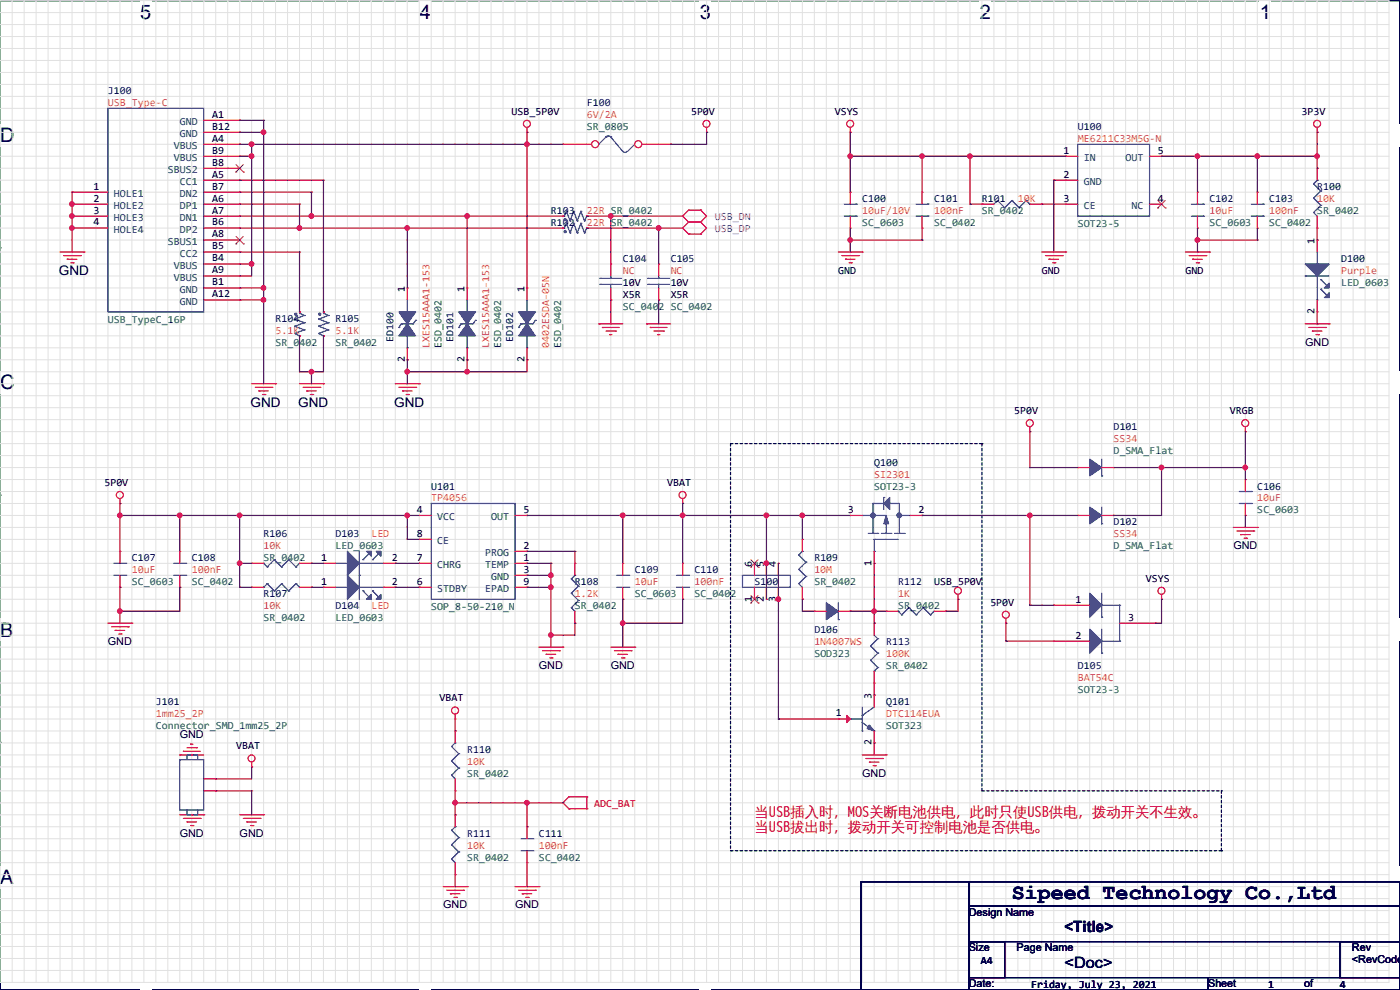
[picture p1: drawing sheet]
<svg xmlns="http://www.w3.org/2000/svg" width="297mm" height="210mm" viewBox="0 0 297 210" stroke-linecap="round" stroke-linejoin="round" font-family="sans-serif">
<path d="M0 .1h297v209.8h-297z" fill="none" stroke="#000" stroke-width=".25"/>
<g fill="#fff">
<path d="M29.7 .1h2.4v4.8h-2.4z"/>
<path d="M29.7 209.9l2.4 .1z"/>
</g>
<path d="M59.4 .1h.1M59.4 209.9h.1" fill="none" stroke="#000" stroke-width=".25"/>
<g fill="#fff">
<path d="M89.1 .1h2.3v4.8h-2.3z"/>
<path d="M89.1 209.9l2.3 .1z"/>
</g>
<path d="M118.8 .1h.1M118.8 209.9h.1" fill="none" stroke="#000" stroke-width=".25"/>
<g fill="#fff">
<path d="M148.5 .1h2.3v4.8h-2.3z"/>
<path d="M148.5 209.9l2.3 .1z"/>
</g>
<path d="M178.2 .1h.1M178.2 209.9h.1" fill="none" stroke="#000" stroke-width=".25"/>
<g fill="#fff">
<path d="M207.9 .1h2.3v4.8h-2.3z"/>
<path d="M207.9 209.9l2.3 .1z"/>
</g>
<path d="M237.6 .1h.1M237.6 209.9h.1" fill="none" stroke="#000" stroke-width=".25"/>
<g fill="#fff">
<path d="M267.3 .1h2.3v4.8h-2.3z"/>
<path d="M267.3 209.9l2.3 .1z"/>
<path d="M0 26.3h3.1v4.8h-3.1z"/>
<path d="M297 26.3v4.8z"/>
<path d="M0 78.8h3.1v4.7h-3.1z"/>
<path d="M297 78.8v4.7z"/>
</g>
<path d="M0 52.6h.1M297 52.6h.1" fill="none" stroke="#000" stroke-width=".25"/>
<g fill="#fff">
<path d="M0 131.2h2.9v4.8h-2.9z"/>
<path d="M297 131.2v4.8z"/>
</g>
<path d="M0 105h.1M297 105h.1" fill="none" stroke="#000" stroke-width=".25"/>
<g fill="#fff">
<path d="M0 183.7h2.9v4.7h-2.9z"/>
<path d="M296.9 183.7h.1v4.7h-.1z"/>
</g>
<path d="M0 157.5h.1M297 157.5h.1M182.7 187.1h22.8v22.8h-22.8zM205.5 187.1h91.5v5.1h-91.5zM205.5 192.2h91.5v7.6h-91.5zM205.5 199.8h7.6v7.6h-7.6zM284.3 199.8h12.7v7.6h-12.7zM205.5 207.4h50.8v2.5h-50.8zM256.3 207.4h40.7v2.5h-40.7z" fill="none" stroke="#000" stroke-width=".25"/>
<g fill="none" stroke="#e1e1e1" stroke-width=".21">
<path d="M0 .1h294.7v208.3h-294.7zM0 2.7h294.7M0 5.2h294.7M0 7.7h294.7M0 10.3h294.7M0 12.8h294.7M0 15.4h294.7M0 17.9h294.7M2.6 .1v208.3M5.1 .1v208.3M7.7 .1v208.3M10.2 .1v208.3"/>
<path d="M12.7 .1v208.3M15.3 .1v208.3M17.8 .1v208.3M20.4 .1v208.3M22.9 .1v208.3M25.4 .1v208.3M28 .1v208.3M30.5 .1v208.3M33.1 .1v208.3M35.6 .1v208.3M38.1 .1v208.3M40.7 .1v208.3"/>
<path d="M43.2 .1v208.3M45.8 .1v208.3M48.3 .1v208.3M50.8 .1v208.3M53.4 .1v208.3M55.9 .1v208.3M58.5 .1v208.3M61 .1v208.3M63.5 .1v208.3M66.1 .1v208.3M68.6 .1v208.3M71.2 .1v208.3"/>
<path d="M73.7 .1v208.3M76.2 .1v208.3M78.8 .1v208.3M81.3 .1v208.3M83.9 .1v208.3M86.4 .1v208.3M88.9 .1v208.3M91.5 .1v208.3M94 .1v208.3M96.6 .1v208.3M99.1 .1v208.3M101.6 .1v208.3"/>
<path d="M104.2 .1v208.3M106.7 .1v208.3M109.3 .1v208.3M111.8 .1v208.3M114.3 .1v208.3M116.9 .1v208.3M119.4 .1v208.3M122 .1v208.3M124.5 .1v208.3M127 .1v208.3M129.6 .1v208.3M132.1 .1v208.3"/>
<path d="M134.7 .1v208.3M137.2 .1v208.3M139.7 .1v208.3M142.3 .1v208.3M144.8 .1v208.3M147.4 .1v208.3M149.9 .1v208.3M152.4 .1v208.3M155 .1v208.3M157.5 .1v208.3M160.1 .1v208.3M162.6 .1v208.3"/>
<path d="M165.1 .1v208.3M167.7 .1v208.3M170.2 .1v208.3M172.8 .1v208.3M175.3 .1v208.3M177.8 .1v208.3M180.4 .1v208.3M182.9 .1v208.3M185.5 .1v208.3M188 .1v208.3M190.5 .1v208.3M193.1 .1v208.3"/>
<path d="M195.6 .1v208.3M198.2 .1v208.3M200.7 .1v208.3M203.2 .1v208.3M205.8 .1v208.3M208.3 .1v208.3M210.9 .1v208.3M213.4 .1v208.3M215.9 .1v208.3M218.5 .1v208.3M221 .1v208.3M223.6 .1v208.3"/>
<path d="M226.1 .1v208.3M228.6 .1v208.3M231.2 .1v208.3M233.7 .1v208.3M236.3 .1v208.3M238.8 .1v208.3M241.3 .1v208.3M243.9 .1v208.3M246.4 .1v208.3M249 .1v208.3M251.5 .1v208.3M254 .1v208.3"/>
<path d="M256.6 .1v208.3M259.1 .1v208.3M261.7 .1v208.3M264.2 .1v208.3M266.7 .1v208.3M269.3 .1v208.3M271.8 .1v208.3M274.4 .1v208.3M276.9 .1v208.3M279.4 .1v208.3M282 .1v208.3M284.5 .1v208.3"/>
<path d="M287.1 .1v208.3M289.6 .1v208.3M292.1 .1v208.3M0 20.4h294.7M0 23h294.7M0 25.5h294.7M0 28.1h294.7M0 30.6h294.7M0 33.1h294.7M0 35.7h294.7M0 38.2h294.7M0 40.8h294.7"/>
<path d="M0 43.3h294.7M0 45.8h294.7M0 48.4h294.7M0 50.9h294.7M0 53.5h294.7M0 56h294.7M0 58.5h294.7M0 61.1h294.7M0 63.6h294.7M0 66.2h294.7M0 68.7h294.7M0 71.2h294.7"/>
<path d="M0 73.8h294.7M0 76.3h294.7M0 78.9h294.7M0 81.4h294.7M0 83.9h294.7M0 86.5h294.7M0 89h294.7M0 91.6h294.7M0 94.1h294.7M0 96.6h294.7M0 99.2h294.7M0 101.7h294.7"/>
<path d="M0 104.3h294.7M0 106.8h294.7M0 109.3h294.7M0 111.9h294.7M0 114.4h294.7M0 117h294.7M0 119.5h294.7M0 122h294.7M0 124.6h294.7M0 127.1h294.7M0 129.7h294.7M0 132.2h294.7"/>
<path d="M0 134.7h294.7M0 137.3h294.7M0 139.8h294.7M0 142.4h294.7M0 144.9h294.7M0 147.4h294.7M0 150h294.7M0 152.5h294.7M0 155.1h294.7M0 157.6h294.7M0 160.1h294.7M0 162.7h294.7"/>
<path d="M0 165.2h294.7M0 167.8h294.7M0 170.3h294.7M0 172.8h294.7M0 175.4h294.7M0 177.9h294.7M0 180.5h294.7M0 183h294.7M0 185.5h294.7M0 188.1h294.7M0 190.6h294.7M0 193.2h294.7"/>
<path d="M0 195.7h294.7M0 198.2h294.7M0 200.8h294.7M0 203.3h294.7M0 205.9h294.7"/>
</g>
<path d="M155 94.1h.1M155 94.1v86.4M208.3 94.1h.1M208.3 94.1h-53.3M208.3 167.8v-73.7M208.3 167.8h50.8M259.1 167.8v12.7M259.1 167.8h.1M155 180.5h.1M155 180.5h104.1M259.1 180.5h.1" fill="none" stroke="#000" stroke-width=".25" stroke-dasharray=".5 .5"/>
<g fill="none" stroke="#f00" stroke-width=".25">
<path d="M43.2 25.5h7.6M43.2 28.1h7.6M43.2 30.6h7.6M43.2 33.1h7.6M43.2 35.7h7.6M43.2 38.2h7.6M50.8 25.5h.1M50.8 28.1h.1M50.8 30.6h.1M50.8 33.1h.1M50.8 35.7h.1M50.8 38.2h.1"/>
<path d="M111.8 28.1h.1M111.8 27.1v1M149.9 28.1h.1M149.9 27.1v1M180.4 28.1h.1M180.4 27.1v1M279.4 28.1h.1M279.4 27.1v1M12.7 53.5h5.1M13.5 54.2h3.6M14.3 55h.1M14.3 55h2"/>
<path d="M15 55.8h.5M15.3 40.8h.1M15.3 43.3h.1M15.3 45.8h.1M15.3 48.4h.1M15.3 40.8h7.6M15.3 43.3h7.6M15.3 45.8h7.6M15.3 48.4h7.6M15.5 55.8h.1M17.1 54.2h.1M17.8 53.5h.1"/>
<path d="M43.2 53.5h7.6M43.2 40.8h7.6M43.2 43.3h7.6M43.2 45.8h7.6M43.2 48.4h7.6M43.2 50.9h7.6M43.2 56h7.6M43.2 58.5h7.6M50.8 40.8h.1M50.8 43.3h.1M50.8 45.8h.1M50.8 48.4h.1"/>
<path d="M50.8 50.9h.1M50.8 53.5h.1M50.8 56h.1M50.8 58.5h.1M146.1 47.1h.1M146.1 44.6h.1M146.1 49.7h.1M146.1 44.6l-1.3 1.2 1.3 1.3M146.1 47.1h2.5M146.1 44.6h2.5M146.1 47.1l-1.3 1.3 1.3 1.3M146.1 49.7h2.5"/>
<path d="M148.6 44.6h.1M148.6 47.1h.1M148.6 49.7h.1M148.6 44.6l1.3 1.2-1.3 1.3M148.6 47.1l1.3 1.3-1.3 1.3M177.8 53.5h5.1M178.6 54.2h3.6M179.4 55h.1M179.4 55h2M180.1 55.8h.5M180.6 55.8h.1M182.2 54.2h.1"/>
<path d="M182.9 53.5h.1M221 53.5h5.1M221.8 54.2h3.5M222.5 55h.1M222.5 55h2.1M223.3 55.8h.5M223.8 55.8h.1M225.3 54.2h.1M226.1 53.5h.1M251.5 53.5h5.1M252.3 54.2h3.5M253 55h.1"/>
<path d="M253 55h2.1M253.8 55.8h.5M254.3 55.8h.1M255.8 54.2h.1M256.6 53.5h.1M43.2 61.1h7.6M43.2 63.6h7.6M50.8 61.1h.1M50.8 63.6h.1M127 68.7h.1M127 68.7h5.1M127.8 69.5h.1"/>
<path d="M127.8 69.5h3.6M128.6 70.2h2M129.3 71h.1M129.3 71h.5M130.6 70.2h.1M137.2 68.7h.1M137.2 68.7h5.1M138 69.5h.1M138 69.5h3.5M138.7 70.2h2.1M139.5 71h.1M139.5 71h.5"/>
<path d="M140.8 70.2h.1M276.9 68.7h5.1M277.7 69.5h3.5M278.4 70.2h.1M278.4 70.2h2.1M279.2 71h.5M279.7 71h.1M281.2 69.5h.1M282 68.7h.1M53.4 81.4h5.1M54.1 82.2h3.6M54.9 82.9h.1"/>
<path d="M54.9 82.9h2M55.7 83.7h.5M56.2 83.7h.1M57.7 82.2h.1M58.5 81.4h.1M63.5 81.4h5.1M64.3 82.2h3.6M65.1 82.9h.1M65.1 82.9h2M65.8 83.7h.5M66.3 83.7h.1M67.9 82.2h.1"/>
<path d="M68.6 81.4h.1M83.9 81.4h5M84.6 82.2h3.6M85.4 82.9h.1M85.4 82.9h2M86.1 83.7h.6M86.7 83.7h.1M88.2 82.2h.1M88.9 81.4h.1M218.5 91.6h.1M218.5 90.6v1M264.2 91.6h.1"/>
<path d="M264.2 90.6v1M25.4 106.8h.1M25.4 105.8v1M144.8 106.8h.1M144.8 105.8v1M261.7 111.9h5M262.4 112.6h3.6M263.2 113.4h.1M263.2 113.4h2M263.9 114.2h.6M264.5 114.2h.1M266 112.6h.1"/>
<path d="M266.7 111.9h.1M22.9 132.2h5.1M23.7 133h3.5M24.4 133.7h.1M24.4 133.7h2.1M25.2 134.5h.5M25.7 134.5h.1M27.2 133h.1M28 132.2h.1M114.3 137.3h5.1M115.1 138h3.6M115.9 138.8h.1"/>
<path d="M115.9 138.8h2M116.6 139.6h.5M117.1 139.6h.1M118.7 138h.1M119.4 137.3h.1M129.6 137.3h5.1M130.3 138h3.6M131.1 138.8h.1M131.1 138.8h2M131.9 139.6h.5M132.4 139.6h.1M133.9 138h.1"/>
<path d="M134.7 137.3h.1M185.5 132.2h.1M185.5 132.2v2.5M203.2 127.1h.1M203.2 126.1v1M213.4 132.2h.1M213.4 131.2v1M246.4 127.1h.1M246.4 126.1v1M38.9 159.4h.1M38.9 159.4h3.6M39.7 158.6h2"/>
<path d="M40.4 157.9h.1M40.4 157.9h.5M41.7 158.6h.1M96.6 152.5h.1M96.6 151.5v1M185.5 144.9h.1M185.5 142.4v2.5M38.1 160.1h.1M38.1 160.1h5.1M38.1 172.8h5.1M38.9 173.6h3.6M39.7 174.4h.1"/>
<path d="M39.7 174.4h2M40.4 175.1h.5M40.7 160.1h.1M40.7 172.8h.1M40.9 175.1h.1M42.5 173.6h.1M43.2 172.8h.1M43.2 165.2h2.6M43.2 167.8h2.6M45.8 165.2h.1M45.8 167.8h.1M50.8 172.8h5.1"/>
<path d="M51.6 173.6h3.6M52.4 174.4h.1M52.4 174.4h2M53.1 175.1h.5M53.4 162.7h.1M53.4 161.7v1M53.6 175.1h.1M55.2 173.6h.1M55.9 172.8h.1M120.7 169h.1M120.7 171.6h.1M120.7 169l-1.3 1.3 1.3 1.3"/>
<path d="M120.7 169h3.8M120.7 171.6h3.8M124.5 169h.1M124.5 171.6h.1M124.5 169v2.6M182.9 160.1h5.1M183.7 160.9h3.5M184.4 161.7h.1M184.4 161.7h2.1M185.2 162.4h.5M185.7 162.4h.1M187.2 160.9h.1"/>
<path d="M188 160.1h.1M94 188.1h5.1M94.8 188.8h3.5M95.5 189.6h.1M95.5 189.6h2.1M96.3 190.4h.5M96.8 190.4h.1M98.3 188.8h.1M99.1 188.1h.1M109.3 188.1h5M110 188.8h3.6M110.8 189.6h.1"/>
<path d="M110.8 189.6h2M111.5 190.4h.6M112.1 190.4h.1M113.6 188.8h.1M114.3 188.1h.1"/>
<circle cx="111.8" cy="26.3" r=".74"/>
<circle cx="149.9" cy="26.3" r=".74"/>
<circle cx="180.4" cy="26.3" r=".74"/>
<circle cx="279.4" cy="26.3" r=".74"/>
<circle cx="218.5" cy="89.8" r=".74"/>
<circle cx="264.2" cy="89.8" r=".74"/>
<circle cx="25.4" cy="105" r=".74"/>
<circle cx="144.8" cy="105" r=".74"/>
<circle cx="203.2" cy="125.3" r=".74"/>
<circle cx="213.4" cy="130.4" r=".74"/>
<circle cx="246.4" cy="125.3" r=".74"/>
<circle cx="96.5" cy="150.7" r=".74"/>
<circle cx="53.4" cy="160.9" r=".74"/>
</g>
<g fill="none" stroke="#00f" stroke-width=".25">
<path d="M22.9 23h20.3v43.2h-20.3zM128.5 29a.74 .74 0 0 1 1.1 .1M128.6 29.1h.1M128.6 29.1l-1.6 1.5M129.6 29.1h.1M129.6 29.1l2.5 3M133 32.1a.49 .49 0 0 1-.8 0M134.7 30.6h.1M134.7 30.6l-1.6 1.5M184.7 137h.1M184.7 137l1.5 1.6M185.5 134.7l.7 .8"/>
<path d="M186.2 135.5h.1M186.2 138.6h.1M186.2 135.5l-1.5 1.5M186.2 138.6l-1.5 1.5M184.7 140.1h.1M184.7 140.1l1.5 1.5M185.5 142.4h.1M186.2 141.6h.1M186.2 141.6l-.7 .8M38.1 161.2h5.1v10.6h-5.1zM39.7 161.2v-1.1h2.3v1.1M39.7 171.8v1h2.3v-1"/>
</g>
<path d="M50 36.5h.1M50.1 34.9l1.5 1.6M51.6 34.9l-1.6 1.6M51.6 36.5h.1M50 51.7h.1M50.1 50.2l1.5 1.5M51.6 50.2l-1.6 1.5M51.6 51.7h.1" fill="none" stroke="#804000" stroke-width=".21"/>
<circle cx="126.3" cy="30.6" r=".74" fill="#fff" stroke="#f00" stroke-width=".25"/>
<path d="M119.4 30.6h.1M119.4 30.6h6.1" fill="none" stroke="#f00" stroke-width=".25"/>
<circle cx="135.4" cy="30.6" r=".74" fill="#fff" stroke="#f00" stroke-width=".25"/>
<g fill="none" stroke="#f00" stroke-width=".25">
<path d="M136.2 30.6h6.1M142.3 30.6h.1M226.1 38.2h.1M226.1 33.1h.1M226.1 38.2h2.5M226.1 33.1h2.5M243.9 33.1h2.5M246.4 33.1h.1M279.4 35.7h.1M279.4 35.7v2.5M119.4 48.4h.1M119.4 45.8h.1"/>
<path d="M124.5 48.4h.1M124.5 45.8h.1M129.6 56h.1M129.6 56v2.5M139.7 56h.1M139.7 56v2.5M180.4 48.4h.1M180.4 40.8h.1M180.4 40.8v2.5M180.4 45.8v2.6M195.6 48.4h.1M195.6 40.8h.1"/>
<path d="M195.6 40.8v2.5M195.6 45.8v2.6M208.3 43.3h.1M208.3 43.3h2.6M218.5 43.3h2.5M221 43.3h.1M226.1 43.3h.1M226.1 43.3h2.5M243.9 43.3h2.5M246.4 43.3h.1M254 48.4h.1M254 40.8h.1"/>
<path d="M254 40.8v2.5M254 45.8v2.6M266.7 48.4h.1M266.7 40.8h.1M266.7 40.8v2.5M266.7 45.8v2.6M279.4 48.4h.1M279.4 50.9h.1M279.4 45.8v2.6M279.4 50.9v2.6M63.5 66.2h.1M63.5 71.2h.1"/>
<path d="M68.6 66.2h.1M68.6 71.2h.1M86.4 61.1h.1M86.4 76.3h.1M86.4 61.1v2.5M86.4 73.8v2.5M99.1 61.1h.1M99.1 76.3h.1M99.1 61.1v2.5M99.1 73.8v2.5M111.8 61.1h.1M111.8 76.3h.1"/>
<path d="M111.8 61.1v2.5M111.8 73.8v2.5M129.6 63.6h.1M129.6 61.1v2.5M139.7 63.6h.1M139.7 61.1v2.5M279.4 66.2h.1M279.4 63.6v2.6M228.6 99.2h.1M228.6 99.2h2.6M233.7 99.2h2.6M236.3 99.2h.1"/>
<path d="M25.4 117h.1M25.4 117v2.5M38.1 117h.1M38.1 117v2.5M53.4 119.5h.1M53.4 119.5h2.5M63.5 119.5h2.6M66.1 119.5h.1M68.6 119.5h.1M68.6 119.5h2.6M81.3 119.5h2.6M83.9 119.5h.1"/>
<path d="M88.9 114.4h.1M88.9 119.5h.1M88.9 109.3h.1M88.9 114.4h2.6M88.9 119.5h2.6M88.9 109.3h2.6M109.3 119.5h2.5M109.3 109.3h2.5M109.3 117h2.5M111.8 109.3h.1M111.8 117h.1M111.8 119.5h.1"/>
<path d="M122 119.5h.1M122 119.5v2.5M132.1 119.5h.1M132.1 119.5v2.5M144.8 119.5h.1M144.8 119.5v2.5M160.1 119.5h.1M160.1 119.5v2.5M162.6 119.5h.1M162.6 119.5v2.5M165.1 119.5h.1M165.1 119.5v2.5"/>
<path d="M170.2 114.4h.1M170.2 114.4v2.6M180.4 109.3h.1M180.4 109.3h2.5M185.5 119.5h.1M185.5 117v2.5M193.1 109.3h2.5M195.6 109.3h.1M228.6 109.3h.1M228.6 109.3h2.6M233.7 109.3h2.6M236.3 109.3h.1"/>
<path d="M264.2 109.3h.1M264.2 101.7h.1M264.2 101.7v2.6M264.2 106.8v2.5M25.4 124.6h.1M25.4 122v2.6M38.1 124.6h.1M38.1 122v2.6M53.4 124.6h.1M53.4 124.6h2.5M63.5 124.6h2.6M66.1 124.6h.1"/>
<path d="M68.6 124.6h.1M68.6 124.6h2.6M81.3 124.6h2.6M83.9 124.6h.1M88.9 124.6h.1M88.9 124.6h2.6M109.3 124.6h2.5M109.3 122h2.5M111.8 122h.1M111.8 124.6h.1M122 132.2h.1M122 129.7v2.5"/>
<path d="M132.1 127.1h.1M132.1 124.6v2.5M144.8 127.1h.1M144.8 124.6v2.5M160.1 127.1h.1M160.1 124.6v2.5M162.6 127.1h.1M162.6 124.6v2.5M165.1 127.1h.1M165.1 124.6v2.5M170.2 127.1h.1M170.2 124.6v2.5"/>
<path d="M172.8 129.7h.1M172.8 129.7h2.5M177.8 129.7h2.6M180.4 129.7h.1M188 129.7h.1M188 129.7h2.5M198.2 129.7h2.5M200.7 129.7h.1M223.6 128.4h.1M223.6 136h.1M223.6 128.4h7.6M223.6 136h7.6"/>
<path d="M237.5 132.2h7.7M245.2 132.2h.1M96.6 155.1h.1M96.6 155.1v2.5M177.8 152.5h.1M177.8 152.5h2.6M185.5 157.6h.1M185.5 147.4h.1M185.5 147.4v2.6M185.5 155.1v2.5M96.6 172.8h.1M96.6 167.8h.1"/>
<path d="M96.6 165.2v2.6M96.6 172.8v2.6M111.8 175.4h.1M111.8 175.4v2.5M96.6 185.5h.1M96.6 183v2.5M111.8 183h.1M111.8 180.5v2.5"/>
</g>
<g fill="none" stroke="#00f" stroke-width=".25">
<path d="M228.6 30.6h15.3v15.2h-15.3zM278.7 39h.1M278.7 39l1.5 1.5M279.4 38.2h.1M279.4 38.2l-.7 .8M119.4 48.4h.3M119.4 45.8h.3M119.7 48.4h.1M119.7 45.8h.1M120.2 47.4h.1M120.2 44.8h.1M120.2 47.4l-.5 1"/>
<path d="M120.2 47.4l.7 2M120.2 44.8l-.5 1M120.2 44.8l.7 2.1M120.9 49.4h.1M120.9 46.9h.1M121.7 47.4h.1M121.7 44.8h.1M121.7 47.4l.8 2M121.7 47.4l-.8 2M121.7 44.8l.8 2.1M121.7 44.8l-.8 2.1M122.5 49.4h.1"/>
<path d="M122.5 46.9h.1M123.2 47.4h.1M123.2 44.8h.1M123.2 47.4l-.7 2M123.2 47.4l.8 2M123.2 44.8l-.7 2.1M123.2 44.8l.8 2.1M124 49.4h.1M124 46.9h.1M124.5 48.4h.1M124.5 45.8h.1M124.5 48.4l-.5 1"/>
<path d="M124.5 45.8l-.5 1.1M127.3 59.1h.1M127.3 59.1h4.6M129.6 59.1h.1M129.6 58.5v.6M137.5 59.1h.1M137.5 59.1h4.5M139.7 59.1h.1M139.7 58.5v.6M179.1 45.8h2.6M179.1 43.3h2.6M181.7 45.8h.1"/>
<path d="M181.7 43.3h.1M194.4 45.8h2.5M194.4 43.3h2.5M196.9 45.8h.1M196.9 43.3h.1M211.6 42.5h.1M211.6 42.5l-.7 .8M211.6 42.5l1.5 1.6M213.1 44.1h.1M214.7 42.5h.1M214.7 42.5l-1.6 1.6M214.7 42.5l1.5 1.6"/>
<path d="M216.2 44.1h.1M217.7 42.5h.1M217.7 42.5l-1.5 1.6M217.7 42.5l.8 .8M218.5 43.3h.1M252.8 45.8h2.5M252.8 43.3h2.5M255.3 45.8h.1M255.3 43.3h.1M265.5 45.8h2.5M265.5 43.3h2.5M268 45.8h.1"/>
<path d="M268 43.3h.1M276.9 58.5h.1M276.9 58.5h5.1M278.7 45.1h.1M278.7 42h.1M278.7 45.1l.7 .7M278.7 42l1.5 1.6M279.4 56h.1M279.4 53.5v2.5M279.4 58.5v5.1M280.2 43.6h.1M280.2 40.5h.1"/>
<path d="M280.2 59.3h.1M280.2 43.6l-1.5 1.5M280.2 40.5l-1.5 1.5M280.2 59.3l1.3 1.3M62.5 67.7h.1M62.5 69.2h.1M62.5 70.7h.1M62.5 69.2l2.1 .8M62.5 67.7l2.1 .8M62.5 70.7l1 .5M63.5 71.2h.1M63.5 66.4h.1"/>
<path d="M63.5 66.4l1.1 .5M63.5 66.2v.2M64.6 66.9h.1M64.6 70h.1M64.6 68.5h.1M64.6 66.9l-2.1 .8M64.6 68.5l-2.1 .7M64.6 70l-2.1 .7M67.6 67.7h.1M67.6 69.2h.1M67.6 70.7h.1M67.6 69.2l2 .8"/>
<path d="M67.6 67.7l2 .8M67.6 70.7l1 .5M68.6 71.2h.1M68.6 66.4h.1M68.6 66.4l1 .5M68.6 66.2v.2M69.6 66.9h.1M69.6 70h.1M69.6 68.5h.1M69.6 66.9l-2 .8M69.6 68.5l-2 .7M69.6 70l-2 .7"/>
<path d="M84.6 69.5h.1M85.1 68.7h.1M85.1 68.7l-.5 .8M86.4 66.2h.1M86.4 73.8h.1M86.4 63.6v2.6M86.4 71.2v2.6M88.2 67.9h.1M88.2 67.9l-.5 .8h-2.6M97.3 69.5h.1M97.8 68.7h.1M97.8 68.7l-.5 .8"/>
<path d="M99.1 66.2h.1M99.1 73.8h.1M99.1 63.6v2.6M99.1 71.2v2.6M100.9 67.9h.1M100.9 67.9l-.5 .8h-2.6M110 69.5h.1M110.5 68.7h.1M110.5 68.7l-.5 .8M111.8 66.2h.1M111.8 73.8h.1M111.8 63.6v2.6"/>
<path d="M111.8 71.2v2.6M113.6 67.9h.1M113.6 67.9l-.5 .8h-2.6M127.3 60.3h.1M127.3 60.3h4.6M129.6 60.3h.1M129.6 60.3v.8M137.5 60.3h.1M137.5 60.3h4.5M139.7 60.3h.1M139.7 60.3v.8M279.4 63.6h.1"/>
<path d="M280.2 61.3h.1M280.2 61.3l1.3 1.3M233.7 97.4v3.6M24.2 119.5h2.5M26.7 119.5h.1M36.9 119.5h2.5M39.4 119.5h.1M55.9 119.5h.1M55.9 119.5l.8 .8M58.2 118.7h.1M58.2 118.7l1.5 1.6M58.2 118.7l-1.5 1.6"/>
<path d="M61.3 118.7h.1M61.3 118.7l1.5 1.6M61.3 118.7l-1.6 1.6M63.5 119.5l-.7 .8M71.2 119.5h2.5M73.7 119.5h.1M76.2 117v10.1M76.2 119.5h5.1M77 118.7h.1M78.3 117.5l-1.3 1.2M79 118.7h.1M80.3 117.5l-1.3 1.2"/>
<path d="M81.3 119.5h.1M91.5 106.8h17.8v20.3h-17.8zM169.5 117.7h.1M169.5 117.7l1.5 1.6M170.2 117h.1M170.2 117l-.7 .7M171 119.3h.1M171 119.3l-1.5 1.5M182.9 109.3h.1M182.9 109.3h5.1M184.2 113.2h2M185.2 106.8h.1"/>
<path d="M185.2 106.8v6.4M185.2 106.8h2.3M185.5 114.4h.1M185.5 117h.1M185.5 114.4h5M185.5 114.4v2.6M186.2 113.2h.1M187 113.2h2M187.5 105.5h.1M187.5 105.5v2.6M188 113.2h.1M188 110.6v2.6"/>
<path d="M188.8 106.8h.1M188.8 106.8h2v6.4M189 113.2h.1M189.8 113.2h2M190.8 113.2h.1M190.8 109.3h.1M190.8 109.3h2.3M191.8 113.2h.1M233.7 111.1h.1M233.7 101h.1M233.7 107.6v3.5M262.9 106.8h2.6"/>
<path d="M262.9 104.3h2.6M265.5 106.8h.1M265.5 104.3h.1M24.2 122h2.5M26.7 122h.1M36.9 122h2.5M39.4 122h.1M55.9 124.6h.1M56.7 123.8h.1M56.7 120.3h.1M56.7 123.8l1.5 1.5M56.7 123.8l-.8 .8"/>
<path d="M58.2 125.3h.1M59.7 123.8h.1M59.7 120.3h.1M59.7 123.8l1.6 1.5M59.7 123.8l-1.5 1.5M61.3 125.3h.1M62.8 123.8h.1M62.8 120.3h.1M62.8 123.8l.7 .8M62.8 123.8l-1.5 1.5M71.2 124.6h2.5M73.7 124.6h.1"/>
<path d="M76.2 122h.1M76.2 124.6h5.1M77 125.3h.1M77 125.3l1.3 1.3M79 125.3h.1M79 125.3l1.3 1.3M81.3 124.6h.1M121.2 128.9h.1M121.2 125.9h.1M121.2 122.8h.1M121.2 128.9l.8 .8M121.2 125.9l1.5 1.5"/>
<path d="M121.2 122.8l1.5 1.5M122 122h.1M122 122l-.8 .8M122.7 127.4h.1M122.7 124.3h.1M122.7 127.4l-1.5 1.5M122.7 124.3l-1.5 1.6M130.9 124.6h2.5M130.9 122h2.5M133.4 124.6h.1M133.4 122h.1M143.6 124.6h2.5"/>
<path d="M143.6 122h2.5M146.1 124.6h.1M146.1 122h.1M157.5 122h10.2v2.6h-10.2zM169.5 123.8h.1M169.5 120.8h.1M169.5 123.8l.7 .8M169.5 120.8l1.5 1.5M171 122.3h.1M171 122.3l-1.5 1.5M177.8 131.4h.1M177.8 127.9v3.5"/>
<path d="M190.5 129.7h.1M190.5 129.7l.8 .7M191.3 130.4h.1M192.8 128.9h.1M192.8 128.9l1.6 1.5M192.8 128.9l-1.5 1.5M194.4 130.4h.1M195.9 128.9h.1M195.9 128.9l1.5 1.5M195.9 128.9l-1.5 1.5M197.4 130.4h.1M198.2 129.7l-.8 .7"/>
<path d="M233.7 130.9h.1M233.7 138.6h.1M233.7 128.4h.1M233.7 125.9v5M233.7 133.5v5.1M233.7 128.4h3.8M233.7 136h3.8M237.5 136h.1M237.5 128.4h.1M237.5 128.4v7.6M95.8 158.4h.1M95.8 158.4l1.5 1.5"/>
<path d="M96.6 157.6h.1M96.6 157.6l-.8 .8M97.3 159.9h.1M97.3 159.9l-1.5 1.5M180.4 152.5h.1M180.4 152.5h2.5M182.9 151.8h.1M182.9 155.1h.1M182.9 153.3l2.6 1.8M182.9 150v5.1M185.5 155.1h.1M185.5 150l-2.6 1.8"/>
<path d="M95.8 179.2h.1M95.8 176.1h.1M95.8 164.5h.1M95.8 161.4h.1M95.8 179.2l1.5 1.5M95.8 176.1l1.5 1.6M95.8 164.5l.8 .7M95.8 161.4l1.5 1.5M96.6 175.4h.1M96.6 175.4l-.8 .7M97.3 177.7h.1M97.3 162.9h.1"/>
<path d="M97.3 162.9l-1.5 1.6M97.3 177.7l-1.5 1.5M110.5 177.9h2.6M113.1 177.9h.1M95.8 182.2h.1M95.8 182.2l.8 .8M97.3 180.7h.1M97.3 180.7l-1.5 1.5M110.5 180.5h2.6M113.1 180.5h.1"/>
</g>
<g fill="#00f" stroke="#00f" stroke-width=".25">
<path d="M73.7 117l2.5 2.5-2.5 2.5z"/>
<path d="M77.8 117h1v1z"/>
<path d="M79.8 117h1v1z"/>
<path d="M184.4 153.8l1.1 1.3-1.6-.5z"/>
<path d="M231.2 125.9l2.5 2.5-2.5 2.5z"/>
<path d="M231.2 133.5l2.5 2.5-2.5 2.6z"/>
<path d="M276.9 56h5.1l-2.6 2.5z"/>
<path d="M282 60.1v1h-1z"/>
<path d="M282 62.1v1h-1z"/>
<path d="M187.5 106.8l1.3-1.3v2.6z"/>
<path d="M188 109.3l.5 1.8h-1z"/>
<path d="M73.7 122l2.5 2.6-2.5 2.5z"/>
<path d="M78.8 126.1v1h-1z"/>
<path d="M79.8 127.1l1-1v1z"/>
<path d="M84.6 66.2h3.6l-1.8 2.5z" fill-rule="evenodd"/>
<path d="M86.4 68.7l1.8 2.5h-3.6z" fill-rule="evenodd"/>
<path d="M97.3 66.2h3.6l-1.8 2.5z" fill-rule="evenodd"/>
<path d="M99.1 68.7l1.8 2.5h-3.6z" fill-rule="evenodd"/>
<path d="M110 66.2h3.6l-1.8 2.5z" fill-rule="evenodd"/>
<path d="M111.8 68.7l1.8 2.5h-3.6z" fill-rule="evenodd"/>
<path d="M231.2 107.6l2.5 1.7-2.5 1.8z" fill-rule="evenodd"/>
<path d="M231.2 97.4l2.5 1.8-2.5 1.8z" fill-rule="evenodd"/>
<path d="M175.3 127.9l2.5 1.8-2.5 1.7z" fill-rule="evenodd"/>
<circle cx="119.9" cy="49.1" r=".23"/>
<circle cx="119.9" cy="46.6" r=".23"/>
<circle cx="190.8" cy="109.3" r=".49"/>
<circle cx="185.2" cy="109.3" r=".49"/>
<circle cx="62.8" cy="66.7" r=".23"/>
<circle cx="67.8" cy="66.7" r=".23"/>
</g>
<path d="M179.6 151.8l.8 .7-.8 .8z" fill="#f00" stroke="#f00" stroke-width=".25"/>
<path d="M245.6 44.1h.1M245.7 42.5l1.5 1.6M247.2 42.5l-1.6 1.6M247.2 44.1h.1M159.3 118.7l1.6 1.6M160.8 118.7l-1.5 1.6M159.3 127.9h.1M159.3 120.3h.1M159.3 126.4l1.6 1.5M160.8 126.4l-1.5 1.5M160.9 127.9h.1M160.9 120.3h.1" fill="none" stroke="#804000" stroke-width=".21"/>
<g fill="none" stroke="#800040" stroke-width=".25">
<path d="M50.8 25.5h.1M50.8 28.1h.1M50.8 30.6h.1M50.8 33.1h.1M50.8 38.2h.1M50.8 25.5h5.1M50.8 28.1h5.1M50.8 30.6h68.6M50.8 33.1h2.6M50.8 38.2h17.8M53.4 30.6h.1M53.4 33.1h.1"/>
<path d="M53.4 30.6v27.9h-2.6M55.9 25.5h.1M55.9 28.1h.1M55.9 25.5v55.9M68.6 38.2h.1M68.6 38.2v28M111.8 28.1h.1M111.8 30.6h.1M111.8 28.1v33M142.3 30.6h.1M149.9 28.1h.1M149.9 28.1v2.5h-7.6"/>
<path d="M180.4 28.1h.1M180.4 33.1h.1M180.4 33.1h45.7M180.4 28.1v12.7M195.6 33.1h.1M195.6 33.1v7.7M205.8 33.1h.1M205.8 33.1v10.2M223.6 38.2h.1M223.6 38.2h2.5M223.6 38.2v15.3M246.4 33.1h.1"/>
<path d="M246.4 33.1h33M254 33.1h.1M254 33.1v7.7M266.7 33.1h.1M266.7 33.1v7.7M279.4 28.1h.1M279.4 35.7h.1M279.4 28.1v7.6M15.3 40.8h.1M15.3 43.3h.1M15.3 45.8h.1M15.3 48.4h.1"/>
<path d="M15.3 40.8v12.7M50.8 40.8h.1M50.8 43.3h.1M50.8 45.8h.1M50.8 48.4h.1M50.8 53.5h.1M50.8 56h.1M50.8 58.5h.1M50.8 40.8h15.3M50.8 43.3h12.7M50.8 45.8h68.6M50.8 48.4h68.6"/>
<path d="M50.8 53.5h12.7M50.8 56h2.6M53.4 56h.1M63.5 43.3h.1M63.5 48.4h.1M63.5 53.5h.1M63.5 43.3v5.1M63.5 53.5v12.7M66.1 40.8h.1M66.1 45.8h.1M66.1 40.8v5M86.4 48.4h.1"/>
<path d="M86.4 48.4v12.7M99.1 45.8h.1M99.1 45.8v15.3M124.5 45.8h.1M124.5 48.4h.1M124.5 45.8h20.3M124.5 48.4h20.3M129.6 45.8h.1M129.6 45.8v10.2M139.7 48.4h.1M139.7 48.4v7.6M180.4 50.9h.1"/>
<path d="M180.4 53.5h.1M180.4 48.4v5.1M180.4 50.9h15.2M195.6 50.9h.1M195.6 48.4v2.5M205.8 43.3h.1M205.8 43.3h2.5M221 43.3h.1M221 43.3h5.1M254 50.9h.1M254 53.5h.1M254 48.4v5.1"/>
<path d="M254 50.9h12.7M266.7 50.9h.1M266.7 48.4v2.5M279.4 50.9h.1M279.4 48.4v2.5M50.8 61.1h.1M50.8 63.6h.1M50.8 61.1h5.1M50.8 63.6h5.1M55.9 61.1h.1M55.9 63.6h.1M63.5 71.2h.1"/>
<path d="M63.5 78.9h.1M63.5 71.2v7.7M66.1 78.9h.1M66.1 78.9v2.5M68.6 71.2h.1M68.6 71.2v7.7h-5.1M86.4 76.3h.1M86.4 78.9h.1M86.4 76.3v5.1M99.1 76.3h.1M99.1 78.9h.1M99.1 76.3v2.6"/>
<path d="M111.8 76.3h.1M111.8 76.3v2.6h-25.4M129.6 63.6h.1M129.6 63.6v5.1M139.7 63.6h.1M139.7 63.6v5.1M279.4 68.7h.1M279.4 66.2v2.5M218.5 99.2h.1M218.5 91.6h.1M218.5 99.2h10.1M218.5 91.6v7.6"/>
<path d="M236.3 99.2h27.9M246.4 99.2h.1M246.4 99.2v10.1h-10.1M264.2 91.6h.1M264.2 99.2h.1M264.2 91.6v10.1M25.4 106.8h.1M25.4 109.3h.1M25.4 106.8v10.2M25.4 109.3h63.5M38.1 109.3h.1M38.1 109.3v7.7"/>
<path d="M50.8 119.5h.1M50.8 109.3h.1M50.8 119.5h2.6M50.8 109.3v15.3M66.1 119.5h.1M66.1 119.5h2.5M83.9 119.5h.1M83.9 119.5h5M86.4 114.4h.1M86.4 109.3h.1M86.4 109.3v5.1M86.4 114.4h2.5"/>
<path d="M111.8 109.3h.1M111.8 117h.1M111.8 119.5h.1M111.8 109.3h68.6M111.8 119.5h5.1M111.8 117h10.2M116.9 119.5h.1M116.9 119.5v17.8M122 117h.1M122 117v2.5M132.1 109.3h.1M132.1 109.3v10.2"/>
<path d="M144.8 109.3h.1M144.8 106.8h.1M144.8 106.8v12.7M162.6 119.5h.1M162.6 109.3h.1M162.6 109.3v17.8M165.1 119.5v33M170.2 109.3h.1M170.2 109.3v5.1M185.5 119.5h.1M185.5 119.5v12.7M195.6 109.3h.1"/>
<path d="M195.6 109.3h33M218.5 109.3h.1M218.5 109.3v19.1M236.3 109.3h.1M264.2 109.3h.1M264.2 109.3v2.6M25.4 124.6h.1M25.4 129.7h.1M25.4 124.6v7.6M38.1 124.6h.1M38.1 124.6v5.1h-12.7M50.8 124.6h.1"/>
<path d="M50.8 124.6h2.6M66.1 124.6h.1M66.1 124.6h2.5M83.9 124.6h.1M83.9 124.6h5M111.8 122h.1M111.8 124.6h.1M111.8 124.6h5.1M111.8 122h5.1M116.9 122h.1M116.9 124.6h.1M116.9 134.7h.1"/>
<path d="M122 132.2h.1M122 132.2v2.5h-5.1M132.1 127.1h.1M132.1 132.2h.1M132.1 127.1v10.2M144.8 127.1h.1M144.8 127.1v5.1h-12.7M165.1 127.1h.1M170.2 127.1h.1M170.2 129.7h.1M170.2 129.7h2.6M170.2 127.1v2.6"/>
<path d="M180.4 129.7h.1M180.4 129.7h7.6M185.5 132.2h.1M185.5 129.7h.1M200.7 129.7h.1M203.2 127.1h.1M203.2 127.1v2.6h-2.5M213.4 132.2h.1M213.4 136h.1M213.4 132.2v3.8M213.4 136h10.2M218.5 128.4h.1"/>
<path d="M218.5 128.4h5.1M245.2 132.2h.1M246.4 127.1h.1M246.4 127.1v5.1h-1.2M96.6 155.1h.1M96.6 152.5v2.6M165.1 152.5h.1M165.1 152.5h12.7M185.5 157.6h.1M185.5 147.4h.1M185.5 144.9v2.5M185.5 157.6v2.5"/>
<path d="M45.8 165.2h.1M45.8 167.8h.1M45.8 167.8h7.6M53.4 162.7h.1M53.4 167.8h.1M53.4 162.7v2.5h-7.6M53.4 167.8v5M96.6 172.8h.1M96.6 170.3h.1M96.6 170.3h22.8M96.6 167.8v5M111.8 170.3h.1"/>
<path d="M111.8 175.4h.1M111.8 170.3v5.1M119.4 170.3h.1M96.6 188.1h.1M96.6 185.5v2.6M111.8 188.1h.1M111.8 183v5.1"/>
</g>
<g fill="#f0f" stroke="#f0f" stroke-width=".25">
<circle cx="55.9" cy="61.1" r=".49"/>
<circle cx="55.9" cy="28" r=".49"/>
<circle cx="53.4" cy="30.6" r=".49"/>
<circle cx="111.8" cy="30.6" r=".49"/>
<circle cx="53.4" cy="56" r=".49"/>
<circle cx="53.4" cy="33.1" r=".49"/>
<circle cx="15.3" cy="45.8" r=".49"/>
<circle cx="15.3" cy="43.3" r=".49"/>
<circle cx="99.1" cy="45.8" r=".49"/>
<circle cx="66.1" cy="45.8" r=".49"/>
<circle cx="15.3" cy="48.4" r=".49"/>
<circle cx="63.5" cy="48.4" r=".49"/>
<circle cx="86.4" cy="48.4" r=".49"/>
<circle cx="55.9" cy="63.6" r=".49"/>
<circle cx="86.4" cy="78.8" r=".49"/>
<circle cx="99.1" cy="78.8" r=".49"/>
<circle cx="66.1" cy="78.8" r=".49"/>
<circle cx="129.6" cy="45.8" r=".49"/>
<circle cx="139.7" cy="48.4" r=".49"/>
<circle cx="279.4" cy="33.1" r=".49"/>
<circle cx="195.6" cy="33.1" r=".49"/>
<circle cx="180.4" cy="33.1" r=".49"/>
<circle cx="254" cy="50.9" r=".49"/>
<circle cx="266.7" cy="33.1" r=".49"/>
<circle cx="254" cy="33.1" r=".49"/>
<circle cx="205.8" cy="33.1" r=".49"/>
<circle cx="180.4" cy="50.9" r=".49"/>
<circle cx="38.1" cy="109.3" r=".49"/>
<circle cx="25.4" cy="109.3" r=".49"/>
<circle cx="25.4" cy="129.6" r=".49"/>
<circle cx="50.8" cy="119.5" r=".49"/>
<circle cx="86.4" cy="109.3" r=".49"/>
<circle cx="50.8" cy="109.3" r=".49"/>
<circle cx="132.1" cy="109.3" r=".49"/>
<circle cx="132.1" cy="132.2" r=".49"/>
<circle cx="116.9" cy="122" r=".49"/>
<circle cx="116.9" cy="134.7" r=".49"/>
<circle cx="116.9" cy="124.6" r=".49"/>
<circle cx="185.4" cy="129.6" r=".49"/>
<circle cx="246.4" cy="99.2" r=".49"/>
<circle cx="218.5" cy="109.3" r=".49"/>
<circle cx="264.2" cy="99.2" r=".49"/>
<circle cx="96.5" cy="170.3" r=".49"/>
<circle cx="111.8" cy="170.3" r=".49"/>
<circle cx="170.2" cy="109.3" r=".49"/>
<circle cx="165.1" cy="127.1" r=".49"/>
<circle cx="162.6" cy="119.5" r=".49"/>
<circle cx="162.6" cy="109.3" r=".49"/>
<circle cx="144.8" cy="109.3" r=".49"/>
</g>
<text font-size="4.6" x="214.7" y="190.6">Sipeed Technology Co.,Ltd</text>
<g font-size="4.2">
<text x="29.7" y="3.9">5</text>
<text x="89.1" y="3.9">4</text>
<text x="148.5" y="3.9">3</text>
<text x="207.9" y="3.9">2</text>
<text x="267.3" y="3.9">1</text>
<text x="0" y="30.1">D</text>
<text x="0" y="82.6">C</text>
<text x="0" y="135">B</text>
<text x="0" y="187.5">A</text>
<text x="297" y="187.5">A</text>
</g>
<g font-size="3.3">
<text x="225.9" y="197.8">&lt;Title&gt;</text>
<text x="225.8" y="205.3">&lt;Doc&gt;</text>
</g>
<g font-size="3" fill="#f00">
<text x="160.1" y="173.2">当USB插入时，MOS关断电池供电，此时只使USB供电，拨动开关不生效。</text>
<text x="160.1" y="176.5">当USB拔出时，拨动开关可控制电池是否供电。</text>
</g>
<g font-size="2.8">
<text x="12.5" y="58.3">GND</text>
<text x="53.1" y="86.2">GND</text>
<text x="63.3" y="86.2">GND</text>
<text x="83.6" y="86.2">GND</text>
</g>
<g font-size="2.3" fill="#000080">
<text x="22.9" y="20">J100</text>
<text x="124.5" y="22.6">F100</text>
<text x="228.6" y="27.6">U100</text>
<text x="279.4" y="40.3">R100</text>
<text x="116.9" y="48">R102</text>
<text x="116.9" y="45.4">R103</text>
<text x="182.9" y="42.9">C100</text>
<text x="198.2" y="42.9">C101</text>
<text x="208.3" y="42.9">R101</text>
<text x="256.6" y="42.9">C102</text>
<text x="269.3" y="42.9">C103</text>
<text x="132.1" y="55.6">C104</text>
<text x="142.3" y="55.6">C105</text>
<text x="284.5" y="55.6">D100</text>
<text x="58.5" y="68.3">R104</text>
<text x="71.2" y="68.3">R105</text>
<text x="83.5" y="72.5" transform="rotate(-90 83.5 72.5)">ED100</text>
<text x="96.2" y="72.5" transform="rotate(-90 96.2 72.5)">ED101</text>
<text x="108.9" y="72.5" transform="rotate(-90 108.9 72.5)">ED102</text>
<text x="236.3" y="91.1">D101</text>
<text x="185.5" y="98.8">Q100</text>
<text x="91.5" y="103.8">U101</text>
<text x="266.7" y="103.8">C106</text>
<text x="236.3" y="111.5">D102</text>
<text x="28" y="119.1">C107</text>
<text x="40.7" y="119.1">C108</text>
<text x="55.9" y="114">R106</text>
<text x="71.2" y="114">D103</text>
<text x="172.8" y="119.1">R109</text>
<text x="122" y="124.2">R108</text>
<text x="134.7" y="121.6">C109</text>
<text x="147.4" y="121.6">C110</text>
<text x="160.1" y="124.2">S100</text>
<text x="190.5" y="124.2">R112</text>
<text x="55.9" y="126.7">R107</text>
<text x="71.2" y="129.2">D104</text>
<text x="172.8" y="134.3">D106</text>
<text x="188" y="136.9">R113</text>
<text x="228.6" y="141.9">D105</text>
<text x="33.1" y="149.6">J101</text>
<text x="188" y="149.6">Q101</text>
<text x="99.1" y="159.7">R110</text>
<text x="99.1" y="177.5">R111</text>
<text x="114.3" y="177.5">C111</text>
</g>
<g font-size="2.3" fill="#ff8000">
<text x="22.9" y="22.6">USB_Type-C</text>
<text x="124.5" y="25.1">6V/2A</text>
<text x="228.6" y="30.2">ME6211C33M5G-N</text>
<text x="124.5" y="48">22R</text>
<text x="124.5" y="45.4">22R</text>
<text x="182.9" y="45.4">10uF/10V</text>
<text x="198.2" y="45.4">100nF</text>
<text x="215.9" y="42.9">10K</text>
<text x="256.6" y="45.4">10uF</text>
<text x="269.3" y="45.4">100nF</text>
<text x="279.4" y="42.9">10K</text>
<text x="132.1" y="58.1">NC</text>
<text x="142.3" y="58.1">NC</text>
<text x="284.5" y="58.1">Purple</text>
<text x="58.5" y="70.8">5.1K</text>
<text x="71.2" y="70.8">5.1K</text>
<text x="91.1" y="73.8" transform="rotate(-90 91.1 73.8)">LXES15AAA1-153</text>
<text x="103.8" y="73.8" transform="rotate(-90 103.8 73.8)">LXES15AAA1-153</text>
<text x="116.5" y="73.8" transform="rotate(-90 116.5 73.8)">0402ESDA-05N</text>
<text x="236.3" y="93.7">SS34</text>
<text x="185.5" y="101.3">SI2301</text>
<text x="91.5" y="106.4">TP4056</text>
<text x="266.7" y="106.4">10uF</text>
<text x="55.9" y="116.5">10K</text>
<text x="78.8" y="114">LED</text>
<text x="236.3" y="114">SS34</text>
<text x="28" y="121.6">10uF</text>
<text x="40.7" y="121.6">100nF</text>
<text x="134.7" y="124.2">10uF</text>
<text x="147.4" y="124.2">100nF</text>
<text x="172.8" y="121.6">10M</text>
<text x="55.9" y="129.2">10K</text>
<text x="78.8" y="129.2">LED</text>
<text x="122" y="126.7">1.2K</text>
<text x="190.5" y="126.7">1K</text>
<text x="172.8" y="136.9">1N4007WS</text>
<text x="188" y="139.4">100K</text>
<text x="228.6" y="144.5">BAT54C</text>
<text x="33.1" y="152.1">1mm25_2P</text>
<text x="188" y="152.1">DTC114EUA</text>
<text x="99.1" y="162.3">10K</text>
<text x="99.1" y="180">10K</text>
<text x="114.3" y="180">100nF</text>
</g>
<g font-size="2.3" fill="#004080">
<text x="38.1" y="26.6">GND</text>
<text x="38.1" y="29.1">GND</text>
<text x="36.9" y="31.7">VBUS</text>
<text x="36.9" y="34.2">VBUS</text>
<text x="229.9" y="34.2">IN</text>
<text x="238.8" y="34.2">OUT</text>
<text x="24.2" y="41.8">HOLE1</text>
<text x="35.6" y="36.7">SBUS2</text>
<text x="38.1" y="39.3">CC1</text>
<text x="38.1" y="41.8">DN2</text>
<text x="229.9" y="39.3">GND</text>
<text x="24.2" y="44.4">HOLE2</text>
<text x="24.2" y="46.9">HOLE3</text>
<text x="38.1" y="44.4">DP1</text>
<text x="38.1" y="46.9">DN1</text>
<text x="229.9" y="44.4">CE</text>
<text x="240.1" y="44.4">NC</text>
<text x="24.2" y="49.4">HOLE4</text>
<text x="35.6" y="52">SBUS1</text>
<text x="38.1" y="49.4">DP2</text>
<text x="36.9" y="57.1">VBUS</text>
<text x="36.9" y="59.6">VBUS</text>
<text x="38.1" y="54.5">CC2</text>
<text x="38.1" y="62.1">GND</text>
<text x="38.1" y="64.7">GND</text>
<text x="92.8" y="110.4">VCC</text>
<text x="104.2" y="110.4">OUT</text>
<text x="92.8" y="115.5">CE</text>
<text x="102.9" y="118">PROG</text>
<text x="92.8" y="120.6">CHRG</text>
<text x="92.8" y="125.6">STDBY</text>
<text x="102.9" y="120.6">TEMP</text>
<text x="102.9" y="125.6">EPAD</text>
<text x="104.2" y="123.1">GND</text>
</g>
<g font-size="2.3">
<text x="45" y="25">A1</text>
<text x="45" y="27.5">B12</text>
<text x="108.5" y="24.3">USB_5P0V</text>
<text x="146.6" y="24.3">5P0V</text>
<text x="177.1" y="24.3">VSYS</text>
<text x="276.1" y="24.3">3P3V</text>
<text x="45" y="30.1">A4</text>
<text x="45" y="32.6">B9</text>
<text x="45" y="35.1">B8</text>
<text x="225.6" y="32.6">1</text>
<text x="245.7" y="32.6">5</text>
<text x="19.9" y="40.2">1</text>
<text x="45" y="37.7">A5</text>
<text x="45" y="40.2">B7</text>
<text x="225.6" y="37.7">2</text>
<text x="19.9" y="42.8">2</text>
<text x="19.9" y="45.3">3</text>
<text x="19.9" y="47.8">4</text>
<text x="45" y="42.8">A6</text>
<text x="45" y="45.3">A7</text>
<text x="45" y="47.8">B6</text>
<text x="225.6" y="42.8">3</text>
<text x="245.7" y="42.8">4</text>
<text x="45" y="50.4">A8</text>
<text x="45" y="52.9">B5</text>
<text x="278.9" y="51.7" transform="rotate(-90 278.9 51.7)">1</text>
<text x="45" y="55.5">B4</text>
<text x="45" y="58">A9</text>
<text x="177.8" y="58.1">GND</text>
<text x="221" y="58.1">GND</text>
<text x="251.5" y="58.1">GND</text>
<text x="45" y="60.5">B1</text>
<text x="45" y="63.1">A12</text>
<text x="85.9" y="61.8" transform="rotate(-90 85.9 61.8)">1</text>
<text x="98.6" y="61.8" transform="rotate(-90 98.6 61.8)">1</text>
<text x="111.3" y="61.8" transform="rotate(-90 111.3 61.8)">1</text>
<text x="132.1" y="63.2">X5R</text>
<text x="132.1" y="60.7">10V</text>
<text x="142.3" y="63.2">X5R</text>
<text x="142.3" y="60.7">10V</text>
<text x="278.9" y="66.7" transform="rotate(-90 278.9 66.7)">2</text>
<text x="85.9" y="76.8" transform="rotate(-90 85.9 76.8)">2</text>
<text x="98.6" y="76.8" transform="rotate(-90 98.6 76.8)">2</text>
<text x="111.3" y="76.8" transform="rotate(-90 111.3 76.8)">2</text>
<text x="276.9" y="73.3">GND</text>
<text x="215.2" y="87.8">5P0V</text>
<text x="260.9" y="87.8">VRGB</text>
<text x="22.1" y="103.1">5P0V</text>
<text x="141.5" y="103.1">VBAT</text>
<text x="88.4" y="113.9">8</text>
<text x="88.4" y="108.8">4</text>
<text x="111" y="108.8">5</text>
<text x="179.9" y="108.8">3</text>
<text x="194.9" y="108.8">2</text>
<text x="68.1" y="119">1</text>
<text x="83.1" y="119">2</text>
<text x="88.4" y="119">7</text>
<text x="111" y="116.4">2</text>
<text x="111" y="119">1</text>
<text x="261.7" y="116.5">GND</text>
<text x="68.1" y="124">1</text>
<text x="83.1" y="124">2</text>
<text x="88.4" y="124">6</text>
<text x="111" y="121.5">3</text>
<text x="111" y="124">9</text>
<text x="159.5" y="120.3" transform="rotate(-90 159.5 120.3)">6</text>
<text x="162.1" y="120.3" transform="rotate(-90 162.1 120.3)">5</text>
<text x="164.6" y="120.3" transform="rotate(-90 164.6 120.3)">4</text>
<text x="184.9" y="120" transform="rotate(-90 184.9 120)">1</text>
<text x="198.2" y="124.2">USB_5P0V</text>
<text x="243.1" y="123.4">VSYS</text>
<text x="159.5" y="127.6" transform="rotate(-90 159.5 127.6)">1</text>
<text x="162.1" y="127.6" transform="rotate(-90 162.1 127.6)">2</text>
<text x="164.6" y="127.6" transform="rotate(-90 164.6 127.6)">3</text>
<text x="210.1" y="128.5">5P0V</text>
<text x="228.1" y="127.8">1</text>
<text x="239.3" y="131.7">3</text>
<text x="22.9" y="136.8">GND</text>
<text x="228.1" y="135.5">2</text>
<text x="114.3" y="141.9">GND</text>
<text x="129.6" y="141.9">GND</text>
<text x="93.3" y="148.8">VBAT</text>
<text x="184.9" y="148.2" transform="rotate(-90 184.9 148.2)">3</text>
<text x="177.3" y="152">1</text>
<text x="38.1" y="156.6">GND</text>
<text x="50.1" y="159">VBAT</text>
<text x="184.9" y="158.1" transform="rotate(-90 184.9 158.1)">2</text>
<text x="182.9" y="164.8">GND</text>
<text x="38.1" y="177.5">GND</text>
<text x="50.8" y="177.5">GND</text>
<text x="94" y="192.7">GND</text>
<text x="109.3" y="192.7">GND</text>
<text x="205.5" y="194.2">Design Name</text>
<text x="205.5" y="201.8">Size</text>
<text x="215.7" y="201.8">Page Name</text>
<text x="286.8" y="201.8">Rev</text>
<text x="205.5" y="209.5">Date:</text>
<text x="208.1" y="204.4">A4</text>
<text x="218.7" y="209.5">Friday, July 23, 2021</text>
<text x="256.3" y="209.5">Sheet</text>
<text x="269" y="209.5">1</text>
<text x="276.7" y="209.5">of</text>
<text x="284.3" y="209.5">4</text>
<text x="286.8" y="204.4">&lt;RevCode&gt;</text>
</g>
<g font-size="2.3" fill="#008000">
<text x="124.5" y="27.6">SR_0805</text>
<text x="129.6" y="48">SR_0402</text>
<text x="129.6" y="45.4">SR_0402</text>
<text x="182.9" y="48">SC_0603</text>
<text x="198.2" y="48">SC_0402</text>
<text x="208.3" y="45.4">SR_0402</text>
<text x="256.6" y="48">SC_0603</text>
<text x="269.3" y="48">SC_0402</text>
<text x="279.4" y="45.4">SR_0402</text>
<text x="228.6" y="48.2">SOT23-5</text>
<text x="132.1" y="65.7">SC_0402</text>
<text x="142.3" y="65.7">SC_0402</text>
<text x="284.5" y="60.7">LED_0603</text>
<text x="22.9" y="68.5">USB_TypeC_16P</text>
<text x="58.5" y="73.4">SR_0402</text>
<text x="71.2" y="73.4">SR_0402</text>
<text x="93.6" y="73.8" transform="rotate(-90 93.6 73.8)">ESD_0402</text>
<text x="106.3" y="73.8" transform="rotate(-90 106.3 73.8)">ESD_0402</text>
<text x="119" y="73.8" transform="rotate(-90 119 73.8)">ESD_0402</text>
<text x="236.3" y="96.2">D_SMA_Flat</text>
<text x="185.5" y="103.8">SOT23-3</text>
<text x="266.7" y="108.9">SC_0603</text>
<text x="55.9" y="119.1">SR_0402</text>
<text x="71.2" y="116.5">LED_0603</text>
<text x="236.3" y="116.5">D_SMA_Flat</text>
<text x="28" y="124.2">SC_0603</text>
<text x="40.7" y="124.2">SC_0402</text>
<text x="172.8" y="124.2">SR_0402</text>
<text x="55.9" y="131.8">SR_0402</text>
<text x="71.2" y="131.8">LED_0603</text>
<text x="91.5" y="129.5">SOP_8-50-210_N</text>
<text x="122" y="129.2">SR_0402</text>
<text x="134.7" y="126.7">SC_0603</text>
<text x="147.4" y="126.7">SC_0402</text>
<text x="190.5" y="129.2">SR_0402</text>
<text x="172.8" y="139.4">SOD323</text>
<text x="188" y="141.9">SR_0402</text>
<text x="228.6" y="147">SOT23-3</text>
<text x="33.1" y="154.6">Connector_SMD_1mm25_2P</text>
<text x="188" y="154.6">SOT323</text>
<text x="99.1" y="164.8">SR_0402</text>
<text x="99.1" y="182.6">SR_0402</text>
<text x="114.3" y="182.6">SC_0402</text>
</g>
<g font-size="2.3" fill="#8000ff">
<text x="151.7" y="46.7">USB_DN</text>
<text x="151.7" y="49.2">USB_DP</text>
</g>
<text font-size="2.3" fill="#f00" x="126" y="171.2">ADC_BAT</text>
</svg>
